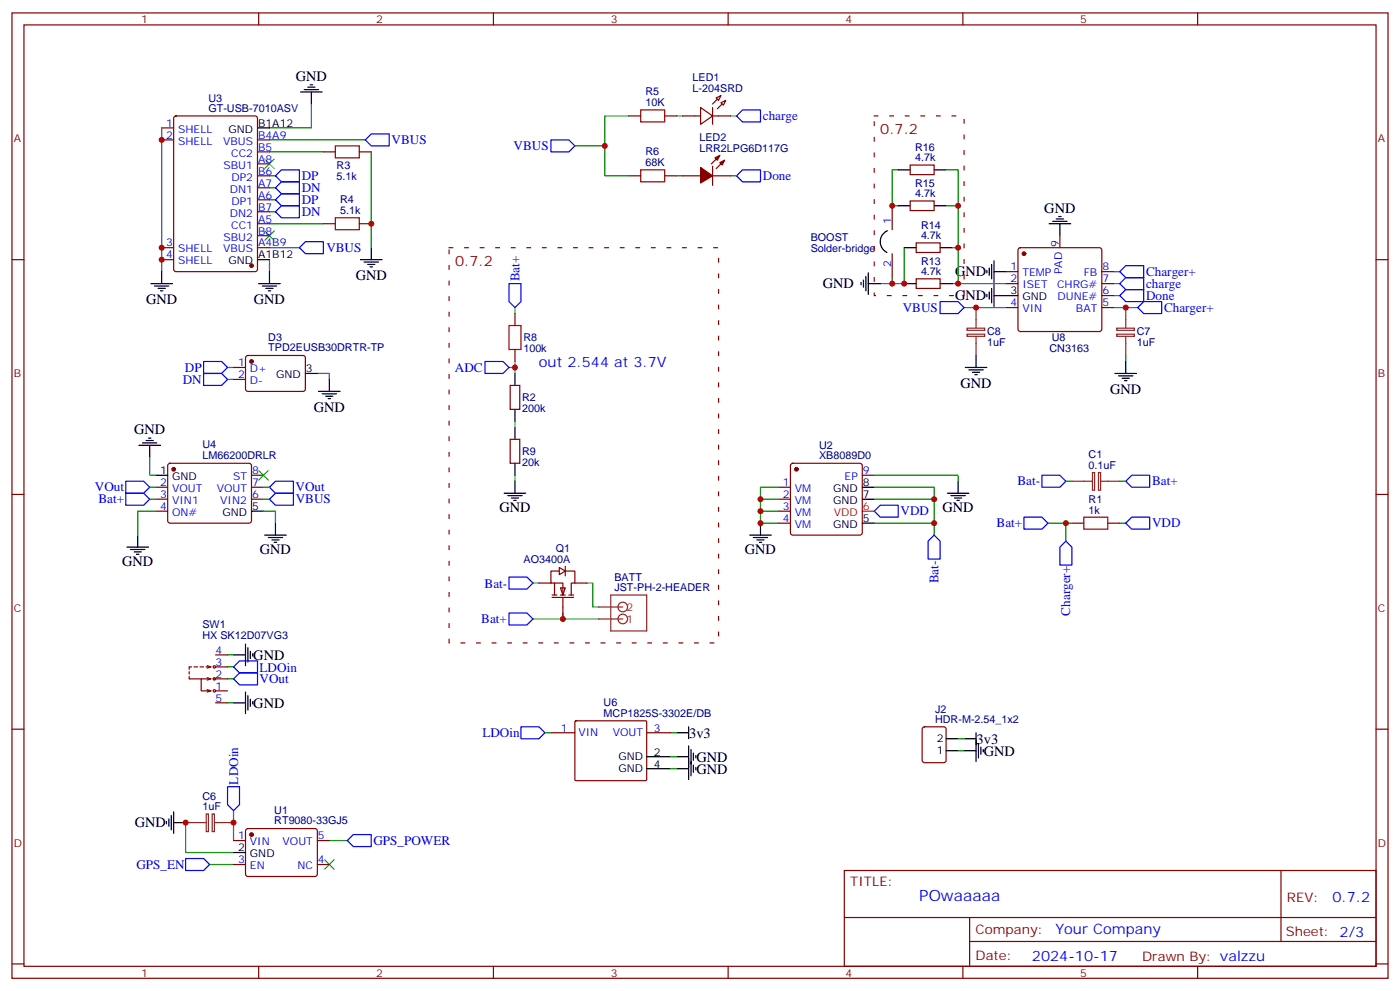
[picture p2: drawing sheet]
<svg xmlns="http://www.w3.org/2000/svg" width="412mm" height="292mm" viewBox="0 0 412 292" stroke-linecap="round" stroke-linejoin="round" font-family="sans-serif">
<g fill="none" stroke="#870000" stroke-width=".35">
<path d="M3.5 3.8h405.4v284.3h-405.4zM7.1 7.3h398.2v277.3h-398.2zM76.2 3.8v3.5M145.3 3.8v3.5M214.5 3.8v3.5M283.6 3.8v3.5M352.8 3.8v3.5M47.6 37.7h3.6M51.4 34.4l.5-.3h23.2l.7 .5v44.7l-.4 .7h-23.5l-.7-.5v-44.6zM185.2 34.1h3.5M195.8 34.1h3.5M201.1 34.1h5.3"/>
<path d="M206.4 31.7l3.5 2.4-3.5 2.5zM209.9 34.1h5.3M209.9 31.7v4.9M211 28.9l1.4-.7-.7 1.4zM212.4 30.3l1.4-.7-.7 1.4zM47.6 41.2h3.6M75.8 51.8h3.6M75.8 44.7h3.6M75.8 41.2h3.6M75.8 48.3h3.6M75.8 55.3h3.6M75.8 58.8h3.6"/>
<path d="M95.2 44.7h3.6M105.8 44.7h3.6M185.2 51.8h3.5M195.8 51.8h3.5M201.1 51.8h5.3M209.9 51.8h5.3M209.9 49v5.6M212 45.8l-2.5 2.5M213.4 47.2l-2.4 2.5M268.1 59.2h7.1v2.8h-7.1zM268.1 48.6h7.1v2.8h-7.1zM3.5 76.5h3.6"/>
<path d="M47.6 76.5h3.6M47.6 73h3.6M75.8 65.9h3.6M75.8 73h3.6M75.8 62.4h3.6M75.8 69.4h3.6M95.2 65.9h3.6M105.8 65.9h3.6M262.8 60.6v7.1M262.8 74.7v7.1M269.9 71.5h7v2.9h-7zM300.1 73.2l.5-.2h23.2l.5 .2 .3 .5v23.2l-.3 .5-.5 .2h-23.2l-.5-.2-.2-.5v-23.2z"/>
<path d="M312.2 69.4v3.6M405.3 76.5h3.6M151.7 92.4v3.5M269.9 82.1h7v2.8h-7zM296.3 80h3.6M296.3 83.5h3.6M296.3 90.6h3.6M324.6 80h3.5M324.6 83.5h3.5M324.6 90.6h3.5M324.6 87.1h3.5M68.8 108.2h3.5"/>
<path d="M68.8 111.8h3.5M72.6 104.9l.4-.2 16.5 .1 .5 .6-.1 9.5-.6 .4-16.5-.1-.5-.6v-9.2zM150.3 113.5h2.8v7.1h-2.8zM151.7 102.9v3.6M49.6 136.7l.5-.2h23.3l.5 .2 .2 .5-.1 16.5-.6 .4-23.6-.1-.4-.6v-16.2zM74.1 140h3.5M150.3 129.4h2.8v7.1h-2.8zM233.1 136.7l.4-.2h19.8l.5 .2 .2 .5v19.7l-.2 .5-.5 .2h-19.8l-.5-.2-.2-.5v-19.7zM254 140h3.5M3.5 145.6h3.6M45.9 143.5h3.5M45.9 147h3.5"/>
<path d="M45.9 150.6h3.5M74.1 143.5h3.5M74.1 147h3.5M229.3 143.5h3.5M229.3 147h3.5M229.3 150.6h3.5M229.3 154.1h3.5M315.7 154.1h3.6M326.3 154.1h3.5M405.3 145.6h3.6M55.7 197.8v.7M55.7 199.2v.8h3.6"/>
<path d="M56.4 196.4h-.7v.7M57.1 196.4h1.1M58.9 196.4h1.1M60.7 196.4h1.4M61 196.1l1.1 .3M61 199.6l1.1 .4M62.1 200h-2.8v3.5h2.8M62.1 196.4l-1.1 .4M62.1 200l-1.1 .3M62.8 200h4.2M63.5 196.4h3.5M63.5 192.9h3.5"/>
<path d="M3.5 214.8h3.6M61 203.1l1.1 .4M62.1 203.5l-1.1 .3M63.5 207h3.5M63.5 203.5h3.5M162.3 215.8h7M169.4 212.5l.3-.2h20.6l.2 .4-.1 17.1-.3 .1h-20.6l-.2-.3zM190.5 215.8h7.1M271.9 214.3l.4-.2h5.7l.6 .4 .1 9.4-.5 .7h-5.9l-.6-.4-.1-9.4zM405.3 214.8h3.6M68.8 247.6h3.5M68.8 254.6h3.5"/>
<path d="M72.6 244.3l.4-.2h20.1l.4 .7-.1 12.9-.6 .5-20-.1-.5-.6v-12.7zM93.5 247.6h3.5M93.5 254.6h3.5M248.7 256.4h156.6v28.2h-156.6zM377.3 256.4v20.9M248.7 270.2h156.5M285.6 277.3h119.6M285.6 270.2v14.2M3.5 283.9h3.6M76.2 284.6v3.5M145.3 284.6v3.5M214.5 284.6v3.5"/>
<path d="M283.6 284.6v3.5M352.8 284.6v3.5M405.3 283.9h3.6"/>
<circle cx="63.1" cy="196.4" r=".35"/>
<circle cx="63.1" cy="200" r=".35"/>
<circle cx="63.1" cy="203.5" r=".35"/>
</g>
<path d="M188.7 32.4h7.1v3.5h-7.1zM98.8 43h7v3.5h-7zM188.7 50h7.1v3.6h-7.1zM98.8 64.1h7v3.6h-7zM149.9 95.9h3.6v7h-3.6zM319.3 152.3h7v3.6h-7z" fill="none" stroke="#a10000" stroke-width=".35"/>
<g fill="none" stroke="#008700" stroke-width=".35">
<path d="M47.6 37.7v42.3M91.7 30.6v7.1h-12.3M185.2 34.1h-7v8.9h-8.9M199.3 34.1h1.8M215.2 34.1h1.8M79.4 44.7h15.8M79.4 58.8h1.7M79.4 55.3h1.7M79.4 51.8h1.7M79.4 41.2h28.2M109.4 44.7v28.3M178.2 43v8.8h7"/>
<path d="M199.3 51.8h1.8M215.2 51.8h1.8M264.6 50h-1.8v10.6h1.8M278.7 50h3.5v10.6M79.4 65.9h15.8M79.4 62.4h1.7M79.4 76.5v3.5M79.4 73h8.8M266.3 73v10.5h-7M278.7 60.6h3.5v22.9M280.5 73h1.7M151.7 90.6v1.8"/>
<path d="M262.8 81.8v1.7M280.5 83.5h15.8M284 90.6h12.3M328.1 80h1.7M328.1 83.5h1.7M328.1 87.1h1.7M328.1 90.6h7M67 108.2h1.8M67 111.8h1.8M93.5 110h3.5v1.8M149.9 108.2h1.8M151.7 106.5v3.5"/>
<path d="M331.6 104.7v1.8M44.1 134.7v5.3h1.8M151.7 124.1v1.8M151.7 140v1.7M257.5 140h24.7v1.7M44.1 147h1.8M44.1 143.5h1.8M45.9 150.6h-5.3v7M77.6 150.6h3.5v3.5M77.6 147h1.8M77.6 143.5h1.8M229.3 150.6h-5.3v3.5h5.3"/>
<path d="M229.3 147h-5.3v3.6M229.3 143.5h-5.3v3.5M257.5 143.5h17.7v3.5M257.5 147h17.7v7.1h-17.7M275.2 154.1v3.5M308.7 154.1h7M314 141.7h1.7M314 154.1v5.3M329.8 154.1h1.8M329.8 141.7h1.8M157 171.7h1.7M172.9 171.7h1.7v7.1h1.8"/>
<path d="M67 200h1.8M67 196.4h1.8M67 192.9h1.8M157 182.3h19.4M165.8 180.6v1.7M67 207h1.8M160.5 215.8h1.8M197.6 215.8h1.7M282.2 217.6h1.8M68.8 238.8v8.8M197.6 222.9h1.7M197.6 226.4h1.7"/>
<path d="M282.2 221.1h1.8M54.7 242.3v8.8h14.1M61.7 254.6h7.1M97 247.6h5.3"/>
</g>
<g fill="none" stroke="#00f" stroke-width=".35">
<path d="M218.7 32.4h5.3v3.5h-5.3l-1.7-1.8zM81.1 55.3l1.8-1.7h5.3v3.5h-5.3zM81.1 58.8l1.8-1.7h5.3v3.5h-5.3zM82.9 50h5.3v3.6h-5.3l-1.8-1.8zM107.6 41.2l1.8-1.8h5.3v3.6h-5.3zM162.3 41.2h5.3l1.7 1.8-1.7 1.7h-5.3zM217 51.8l1.7-1.8h5.3v3.6h-5.3zM81.1 62.4l1.8-1.8h5.3v3.5h-5.3zM88.2 73l1.8-1.8h5.2v3.5h-5.2zM149.9 83.5h3.6v5.3l-1.8 1.8-1.8-1.8zM276.9 88.8h5.3l1.8 1.8-1.8 1.8h-5.3zM329.8 87.1l1.8-1.8h5.3v3.5h-5.3z"/>
<path d="M329.8 83.5l1.8-1.7h5.3v3.5h-5.3zM329.8 80l1.8-1.8h5.3v3.6h-5.3zM335.1 90.6l1.8-1.8h5.3v3.6h-5.3zM60 106.5h5.3l1.7 1.7-1.7 1.8h-5.3zM60 110h5.3l1.7 1.8-1.7 1.7h-5.3zM142.9 106.5h5.3l1.7 1.7-1.7 1.8h-5.3zM306.9 140h5.3l1.8 1.7-1.8 1.8h-5.3zM333.4 140h5.3v3.5h-5.3l-1.8-1.8zM37 145.3h5.3l1.8 1.7-1.8 1.8h-5.3zM37 141.7h5.3l1.8 1.8-1.8 1.8h-5.3zM79.4 143.5l1.7-1.8h5.3v3.6h-5.3zM79.4 147l1.7-1.7h5.3v3.5h-5.3z"/>
<path d="M257.5 150.6l1.8-1.8h5.3v3.5h-5.3zM275.2 157.6l1.7 1.8v5.3h-3.5v-5.3zM301.6 152.3h5.3l1.8 1.8-1.8 1.8h-5.3zM314 159.4l1.7 1.7v5.3h-3.5v-5.3zM331.6 154.1l1.8-1.8h5.3v3.6h-5.3zM149.9 170h5.3l1.8 1.7-1.8 1.8h-5.3zM68.8 200l1.8-1.8h5.2v3.5h-5.2zM68.8 196.4l1.8-1.7h5.2v3.5h-5.2zM149.9 180.6h5.3l1.8 1.7-1.8 1.8h-5.3zM153.5 214.1h5.2l1.8 1.7-1.8 1.8h-5.2zM67 231.7h3.6v5.3l-1.8 1.8-1.8-1.8zM54.7 252.9h5.3l1.7 1.7-1.7 1.8h-5.3z"/>
<path d="M104.1 245.8h5.3v3.5h-5.3l-1.8-1.7z"/>
</g>
<g fill="#870000" stroke="#870000" stroke-width=".35">
<path d="M206.4 49.3l3.5 2.5-3.5 2.1z"/>
<path d="M210.6 46.5l1.4-.7-.7 1.4z"/>
<path d="M212 47.9l1.4-.7-.7 1.4z"/>
<path d="M211.3 32l1.4-1.4z"/>
<path d="M211.3 29.2l-1.4 1.4z"/>
<circle cx="234.6" cy="138.2" r=".53"/>
<circle cx="74.1" cy="106.5" r=".53"/>
<circle cx="74.1" cy="78.2" r=".53"/>
<circle cx="74.1" cy="245.8" r=".53"/>
<circle cx="301.6" cy="74.7" r=".53"/>
<circle cx="51.2" cy="138.2" r=".53"/>
</g>
<g fill="none" stroke="#000" stroke-width=".35">
<path d="M75.8 37.7h3.6M88.5 27.1h6.4M89.6 26.4h4.2M90.7 25.7h2.1M91.4 25h.7M91.7 27.1v3.5M264.6 50h3.5M275.2 50h3.5M75.8 76.5h3.6M106.2 76.5h6.3M107.2 77.2h4.3M108.3 77.9h2.1"/>
<path d="M109 78.6h.7M109.4 73v3.5M261.4 68a3.5 3.5 0 0 0-2.1 3.1 3.5 3.5 0 0 0 1.9 3.2M264.6 60.6h3.5M266.3 73h3.6M275.2 60.6h3.5M276.9 73h3.6M290.7 79.7v.7M291.4 79v2.1M292.1 77.9v4.2M292.8 76.8v6.4M309 65.9h6.4"/>
<path d="M310.1 65.2h4.2M311.1 64.5h2.2M311.9 63.8h.7M312.2 65.9v3.5M44.4 83.5h6.4M45.5 84.2h4.2M46.6 84.9h2.1M47.3 85.7h.7M47.6 80v3.5M76.2 83.5h6.3M77.3 84.2h4.2M78.3 84.9h2.1"/>
<path d="M79 85.7h.7M79.4 80v3.5M253.6 83.2v.7M254.4 82.5v2.1M255.1 81.4v4.3M255.8 83.5h3.5M255.8 80.4v6.3M266.3 83.5h3.6M276.9 83.5h3.6M290.7 86.7v.7M291.4 86v2.1M292.1 84.9v4.3"/>
<path d="M292.8 80h3.5M292.8 83.9v6.3M292.8 87.1h7.1M90 110h3.5M93.8 115.3h6.4M94.9 116h4.2M96 116.7h2.1M96.7 117.4h.7M97 111.8v3.5M151.7 110v3.5M284.3 108.2h6.4M285.4 108.9h4.2"/>
<path d="M286.5 109.6h2.1M287.2 110.3h.7M287.5 104.7v3.5M328.4 110h6.4M329.5 110.7h4.2M330.6 111.4h2.1M331.3 112.1h.7M331.6 106.5v3.5M40.9 131.2h6.4M42 130.5h4.2M43 129.8h2.2M43.7 129h.7"/>
<path d="M44.1 131.2v3.5M45.9 140h3.5M151.7 120.6v3.5M151.7 125.9v3.5M151.7 136.5v3.5M40.6 157.6v3.5M74.1 150.6h3.5M78 157.6h6.3M79 158.3h4.3M80.1 159h2.1M80.8 159.7h.7M81.1 154.1v3.5"/>
<path d="M148.5 145.3h6.4M149.6 146h4.2M150.6 146.7h2.2M151.3 147.4h.7M151.7 141.7v3.6M220.8 157.6h6.4M221.9 158.3h4.2M223 159h2.1M223.7 159.7h.7M224 154.1v3.5M254 154.1h3.5M254 147h3.5"/>
<path d="M254 143.5h3.5M279 145.3h6.4M280.1 146h4.2M281.2 146.7h2.1M281.9 147.4h.7M282.2 141.7v3.6M37.4 161.1h6.3M38.5 161.9h4.2M39.5 162.6h2.1M40.2 163.3h.7M68.8 192.9h3.5M72.3 189.7v6.4"/>
<path d="M73 190.8v4.2M73.7 191.8v2.2M74.4 192.5v.8M68.8 207h3.5M72.3 203.8v6.4M73 204.9v4.2M73.7 206v2.1M74.4 206.7v.7M199.3 215.8h3.5M202.8 214.1v3.5M202.8 219.7v9.9M278.7 217.6h3.5"/>
<path d="M284 217.6h3.5M287.5 215.8v8.5M288.2 219v4.2M51.2 239.1v6.4M190.5 222.9h7.1M190.5 226.4h7.1M199.3 222.9h3.5M199.3 226.4h3.5M203.6 220.8v7.7M204.3 221.8v2.1M204.3 225.4v2.1M205 222.5v.7"/>
<path d="M205 226.1v.7M278.7 221.1h3.5M284 221.1h3.5M288.9 220.1v2.1M289.6 220.8v.7M49 241.9v.7M49.7 241.2v2.1M50.4 240.2v4.2M51.2 242.3h3.5M68.8 251.1h3.5"/>
</g>
<path d="M254 150.6h3.5" fill="none" stroke="#f00" stroke-width=".35"/>
<path d="M78 46.8l2.8 2.9M80.8 46.8l-2.8 2.9M78 68l2.8 2.8M80.8 68l-2.8 2.8M76.2 138.6l2.8 2.8M79 138.6l-2.8 2.8M95.6 253.2l2.8 2.8M98.4 253.2l-2.8 2.8" fill="none" stroke="#3c3" stroke-width=".35"/>
<g fill="none" stroke="#8c2424" stroke-width=".35">
<path d="M284.9 96.7h5.2v.6h-5.2zM284.9 98.4h5.2v.7h-5.2zM287.5 90.6v6M287.5 99.1v5.6M329 96.7h5.2v.6h-5.2zM329 98.4h5.2v.7h-5.2zM331.6 90.6v6M331.6 99.1v5.6M321.8 139.2h.6v5.2h-.6zM323.6 139.2h.6v5.2h-.6zM315.7 141.7h6M324.2 141.7h5.6"/>
<path d="M176.4 178.8h7M179.9 175.3h10.6v10.5h-10.6zM176.4 182.3h7M60.7 239.7h.7v5.2h-.7zM62.5 239.7h.6v5.2h-.6zM54.7 242.3h6M63.1 242.3h5.7"/>
<circle cx="183.4" cy="178.8" r="1.41"/>
<circle cx="183.4" cy="182.3" r="1.41"/>
</g>
<path d="M257.5 34.1h26.5v53h-26.5zM132.3 73h79.4v116.4h-79.4z" fill="none" stroke="#900" stroke-width=".35" stroke-dasharray="1.1 3.5"/>
<g fill="#fff" stroke="#870000" stroke-width=".35">
<path d="M165.1 173.1h1.4l-.7 2.2z"/>
<path d="M164.7 167.1l1.8 1.1-1.8 1.1z"/>
</g>
<path d="M158.7 171.7h3.6M162.6 176h6.4M162.6 175.3h1.4M163.3 171.7v3.6M164.7 168.2h-2.4v3.5h3.5v3.6M165.1 175.3h1.4M165.8 176v6.3M166.5 168.2h2.8v3.5h-1v3.6M166.5 166.8v2.8M167.6 175.3h1.4M169.3 171.7h3.6" fill="none" stroke="#870000" stroke-width=".35"/>
<g fill="#c00">
<circle cx="275.2" cy="154.1" r=".88"/>
<circle cx="224" cy="154.1" r=".88"/>
<circle cx="109.4" cy="65.9" r=".88"/>
<circle cx="47.6" cy="41.2" r=".88"/>
<circle cx="47.6" cy="73" r=".88"/>
<circle cx="47.6" cy="76.5" r=".88"/>
<circle cx="314" cy="154.1" r=".88"/>
<circle cx="331.6" cy="90.6" r=".88"/>
<circle cx="287.5" cy="90.6" r=".88"/>
<circle cx="282.2" cy="83.5" r=".88"/>
<circle cx="262.8" cy="83.5" r=".88"/>
<circle cx="178.2" cy="43" r=".88"/>
<circle cx="68.8" cy="242.3" r=".88"/>
<circle cx="54.7" cy="242.3" r=".88"/>
<circle cx="165.8" cy="182.3" r=".88"/>
<circle cx="275.2" cy="147" r=".88"/>
<circle cx="224" cy="150.6" r=".88"/>
<circle cx="224" cy="147" r=".88"/>
<circle cx="282.2" cy="60.6" r=".88"/>
<circle cx="262.8" cy="60.6" r=".88"/>
<circle cx="266.3" cy="83.5" r=".88"/>
<circle cx="282.2" cy="73" r=".88"/>
<circle cx="151.7" cy="108.2" r=".88"/>
</g>
<text font-size="4.6" fill="#00f" x="270.8" y="265.4">POwaaaaa</text>
<g font-size="4.2">
<text x="87.1" y="23.9">GND</text>
<text x="307.6" y="62.7">GND</text>
<text x="104.8" y="82.5">GND</text>
<text x="281.3" y="81.4">GND</text>
<text x="43" y="89.6">GND</text>
<text x="74.8" y="89.5">GND</text>
<text x="242.4" y="84.9">GND</text>
<text x="281.3" y="88.5">GND</text>
<text x="282.9" y="114.2">GND</text>
<text x="327" y="116">GND</text>
<text x="92.4" y="121.3">GND</text>
<text x="39.5" y="127.9">GND</text>
<text x="147.1" y="150.9">GND</text>
<text x="277.6" y="150.9">GND</text>
<text x="36" y="166.8">GND</text>
<text x="76.6" y="163.3">GND</text>
<text x="219.4" y="163.3">GND</text>
<text x="74.6" y="194.3">GND</text>
<text x="74.6" y="208.4">GND</text>
<text x="203" y="217.3">3v3</text>
<text x="287.7" y="219">3v3</text>
<text x="205.1" y="224.3">GND</text>
<text x="205.1" y="227.8">GND</text>
<text x="289.8" y="222.6">GND</text>
<text x="39.7" y="243.7">GND</text>
</g>
<g font-size="4.2" fill="#900">
<text x="259.3" y="39.4">0.7.2</text>
<text x="134.1" y="78.2">0.7.2</text>
</g>
<g font-size="4.2" fill="#00f">
<text x="158.7" y="108.2">out 2.544 at 3.7V</text>
<text x="392.5" y="265.7">0.7.2</text>
<text x="310.9" y="275.2">Your Company</text>
<text x="304" y="283">2024-10-17</text>
</g>
<g font-size="3.9" fill="#00f">
<text x="224.7" y="35.3">charge</text>
<text x="115.4" y="42.5">VBUS</text>
<text x="151.3" y="44.2">VBUS</text>
<text x="88.9" y="53.1">DP</text>
<text x="224.7" y="53">Done</text>
<text x="88.9" y="56.6">DN</text>
<text x="88.9" y="63.7">DN</text>
<text x="88.9" y="60.1">DP</text>
<text x="96.1" y="74.2">VBUS</text>
<text x="153" y="82.9" transform="rotate(-90 153 82.9)">Bat+</text>
<text x="337.6" y="81.3">Charger+</text>
<text x="337.6" y="88.3">Done</text>
<text x="337.6" y="84.7">charge</text>
<text x="265.9" y="91.8">VBUS</text>
<text x="342.9" y="91.8">Charger+</text>
<text x="53.8" y="113.1">DN</text>
<text x="54.5" y="109.5">DP</text>
<text x="134" y="109.5">ADC</text>
<text x="299.7" y="143">Bat-</text>
<text x="339.4" y="143">Bat+</text>
<text x="28" y="144.8">VOut</text>
<text x="29" y="148.3">Bat+</text>
<text x="87.1" y="144.8">VOut</text>
<text x="87.1" y="148.3">VBUS</text>
<text x="265.3" y="151.8">VDD</text>
<text x="293.6" y="155.3">Bat+</text>
<text x="339.4" y="155.3">VDD</text>
<text x="142.7" y="173.1">Bat-</text>
<text x="276.4" y="171.9" transform="rotate(-90 276.4 171.9)">Bat-</text>
<text x="141.8" y="183.6">Bat+</text>
<text x="315.2" y="181.3" transform="rotate(-90 315.2 181.3)">Charger+</text>
<text x="76.5" y="197.8">LDOin</text>
<text x="76.5" y="201.2">VOut</text>
<text x="142.1" y="217.1">LDOin</text>
<text x="70.1" y="231.1" transform="rotate(-90 70.1 231.1)">LDOin</text>
<text x="110" y="248.8">GPS_POWER</text>
<text x="40.2" y="255.9">GPS_EN</text>
</g>
<g font-size="3.9" fill="#800">
<text x="250.5" y="261">TITLE:</text>
<text x="379.1" y="265.7">REV:</text>
<text x="287.4" y="275.2">Company:</text>
<text x="378.7" y="275.8">Sheet: 2/3</text>
<text x="287.4" y="282.9">Date:</text>
<text x="336.4" y="282.9">Drawn By: valzzu</text>
</g>
<g font-size="3.2" fill="#800">
<text x="41.6" y="6.8">1</text>
<text x="110.8" y="6.8">2</text>
<text x="179.9" y="6.8">3</text>
<text x="249.1" y="6.8">4</text>
<text x="318.2" y="6.8">5</text>
<text x="4.1" y="41.9">A</text>
<text x="405.9" y="41.9">A</text>
<text x="4.1" y="111.1">B</text>
<text x="405.9" y="111.1">B</text>
<text x="4.1" y="180.2">C</text>
<text x="405.9" y="180.2">C</text>
<text x="4.1" y="249.3">D</text>
<text x="405.9" y="249.3">D</text>
<text x="41.6" y="287.6">1</text>
<text x="110.8" y="287.6">2</text>
<text x="179.9" y="287.6">3</text>
<text x="249.1" y="287.6">4</text>
<text x="318.2" y="287.6">5</text>
</g>
<g font-size="3.2" fill="#000080">
<text x="204" y="23.9">LED1</text>
<text x="61.4" y="29.9">U3</text>
<text x="190.2" y="28.1">R5</text>
<text x="204" y="27.1">L-204SRD</text>
<text x="61.4" y="33.1">GT-USB-7010ASV</text>
<text x="190.2" y="31.3">10K</text>
<text x="206" y="41.6">LED2</text>
<text x="190.2" y="45.8">R6</text>
<text x="206" y="44.7">LRR2LPG6D117G</text>
<text x="269.5" y="47.6">4.7k</text>
<text x="269.5" y="44.4">R16</text>
<text x="99.2" y="52.9">5.1k</text>
<text x="99.2" y="49.7">R3</text>
<text x="190.2" y="49">68K</text>
<text x="100.2" y="59.9">R4</text>
<text x="269.5" y="58.1">4.7k</text>
<text x="269.5" y="55">R15</text>
<text x="100.2" y="63.1">5.1k</text>
<text x="238.8" y="71">BOOST</text>
<text x="271.3" y="70.5">4.7k</text>
<text x="271.3" y="67.4">R14</text>
<text x="238.8" y="74.1">Solder-bridge</text>
<text x="271.3" y="77.9">R13</text>
<text x="271.3" y="81.1">4.7k</text>
<text x="79" y="100.4">D3</text>
<text x="154.2" y="100.6">R8</text>
<text x="290.8" y="102">1uF</text>
<text x="290.8" y="98.8">C8</text>
<text x="309.8" y="100.5">U8</text>
<text x="334.9" y="102">1uF</text>
<text x="334.9" y="98.8">C7</text>
<text x="79" y="103.5">TPD2EUSB30DRTR-TP</text>
<text x="154.2" y="103.7">100k</text>
<text x="309.2" y="103.6">CN3163</text>
<text x="153.8" y="118.2">R2</text>
<text x="153.8" y="121.4">200k</text>
<text x="59.6" y="135.2">LM66200DRLR</text>
<text x="59.6" y="132">U4</text>
<text x="153.8" y="137.2">20k</text>
<text x="153.8" y="134.1">R9</text>
<text x="241.3" y="135.3">XB8089D0</text>
<text x="241.3" y="132.1">U2</text>
<text x="320.7" y="135">C1</text>
<text x="320.7" y="138.1">0.1uF</text>
<text x="320.7" y="148.1">R1</text>
<text x="320.7" y="151.3">1k</text>
<text x="154.2" y="165.7">AO3400A</text>
<text x="163.8" y="162.6">Q1</text>
<text x="181" y="171">BATT</text>
<text x="181" y="174.2">JST-PH-2-HEADER</text>
<text x="59.6" y="185">SW1</text>
<text x="59.6" y="188.1">HX SK12D07VG3</text>
<text x="177.8" y="207.9">U6</text>
<text x="275.5" y="209.9">J2</text>
<text x="177.8" y="211.1">MCP1825S-3302E/DB</text>
<text x="275.5" y="213">HDR-M-2.54_1x2</text>
<text x="59.6" y="238.7">1uF</text>
<text x="59.6" y="235.5">C6</text>
<text x="80.8" y="239.6">U1</text>
<text x="80.8" y="242.8">RT9080-33GJ5</text>
</g>
<g font-size="3.2" fill="#00f">
<text x="49" y="40.9">2</text>
<text x="49" y="37.3">1</text>
<text x="52.5" y="39.1">SHELL</text>
<text x="76" y="40.9">B4A9</text>
<text x="52.5" y="42.6">SHELL</text>
<text x="65.7" y="42.6">VBUS</text>
<text x="68.1" y="46.1">CC2</text>
<text x="76" y="44.4">B5</text>
<text x="76" y="47.9">A8</text>
<text x="65.9" y="49.7">SBU1</text>
<text x="68.2" y="53.2">DP2</text>
<text x="76" y="51.4">B6</text>
<text x="67.7" y="56.7">DN1</text>
<text x="76" y="55">A7</text>
<text x="76" y="58.5">A6</text>
<text x="67.7" y="63.8">DN2</text>
<text x="68.2" y="60.3">DP1</text>
<text x="76" y="62">B7</text>
<text x="76" y="65.5">A5</text>
<text x="262.5" y="65.9" transform="rotate(-90 262.5 65.9)">1</text>
<text x="65.9" y="70.8">SBU2</text>
<text x="68.1" y="67.3">CC1</text>
<text x="76" y="69.1">B8</text>
<text x="49" y="76.1">4</text>
<text x="49" y="72.6">3</text>
<text x="52.5" y="77.9">SHELL</text>
<text x="52.5" y="74.4">SHELL</text>
<text x="65.7" y="74.4">VBUS</text>
<text x="76" y="72.6">A4B9</text>
<text x="311.9" y="72.8" transform="rotate(-90 311.9 72.8)">9</text>
<text x="262.5" y="78.5" transform="rotate(-90 262.5 78.5)">2</text>
<text x="297.7" y="79.7">1</text>
<text x="297.7" y="83.2">2</text>
<text x="301.2" y="81.4">TEMP</text>
<text x="312.9" y="80.8" transform="rotate(-90 312.9 80.8)">PAD</text>
<text x="319.3" y="81.4">FB</text>
<text x="324.7" y="83.2">7</text>
<text x="324.7" y="79.7">8</text>
<text x="301.2" y="84.9">ISET</text>
<text x="311.4" y="84.9">CHRG#</text>
<text x="311.5" y="88.5">DUNE#</text>
<text x="324.7" y="86.7">6</text>
<text x="297.7" y="90.2">4</text>
<text x="301.2" y="92">VIN</text>
<text x="316.9" y="92">BAT</text>
<text x="324.7" y="90.2">5</text>
<text x="70.1" y="107.9">1</text>
<text x="70.1" y="111.4">2</text>
<text x="73.6" y="109.6">D+</text>
<text x="73.6" y="113.2">D-</text>
<text x="47.2" y="143.2">2</text>
<text x="68.7" y="141.4">ST</text>
<text x="74.3" y="143.2">7</text>
<text x="74.3" y="139.6">8</text>
<text x="230.6" y="143.2">1</text>
<text x="248.8" y="141.4">EP</text>
<text x="254.2" y="139.6">9</text>
<text x="47.2" y="146.7">3</text>
<text x="50.7" y="144.9">VOUT</text>
<text x="50.7" y="148.4">VIN1</text>
<text x="63.8" y="144.9">VOUT</text>
<text x="64.9" y="148.4">VIN2</text>
<text x="74.3" y="146.7">6</text>
<text x="230.6" y="146.7">2</text>
<text x="234.1" y="144.9">VM</text>
<text x="234.1" y="148.4">VM</text>
<text x="47.2" y="150.2">4</text>
<text x="50.7" y="152">ON#</text>
<text x="230.6" y="150.2">3</text>
<text x="230.6" y="153.7">4</text>
<text x="234.1" y="152">VM</text>
<text x="234.1" y="155.5">VM</text>
<text x="63.5" y="196.1">3</text>
<text x="63.5" y="192.5">4</text>
<text x="63.5" y="199.6">2</text>
<text x="63.5" y="203.1">1</text>
<text x="63.5" y="206.7">5</text>
<text x="165.2" y="215.5">1</text>
<text x="192.6" y="215.5">3</text>
<text x="170.4" y="216.9">VIN</text>
<text x="180.5" y="216.9">VOUT</text>
<text x="70.1" y="247.2">1</text>
<text x="73.6" y="249">VIN</text>
<text x="83.2" y="249">VOUT</text>
<text x="93.7" y="247.2">5</text>
<text x="70.1" y="254.3">3</text>
<text x="73.6" y="256">EN</text>
<text x="87.6" y="256">NC</text>
<text x="93.7" y="254.3">4</text>
</g>
<g font-size="3.2">
<text x="67.3" y="39.1">GND</text>
<text x="76" y="37.3">B1A12</text>
<text x="67.3" y="77.9">GND</text>
<text x="76" y="76.1">A1B12</text>
<text x="297.7" y="86.7">3</text>
<text x="301.2" y="88.5">GND</text>
<text x="81.4" y="111.4">GND</text>
<text x="90.1" y="109.6">3</text>
<text x="47.2" y="139.6">1</text>
<text x="50.7" y="141.4">GND</text>
<text x="254.2" y="143.2">8</text>
<text x="245.4" y="148.4">GND</text>
<text x="245.4" y="144.9">GND</text>
<text x="254.2" y="146.7">7</text>
<text x="65.5" y="152">GND</text>
<text x="74.3" y="150.2">5</text>
<text x="245.4" y="155.5">GND</text>
<text x="254.2" y="153.7">5</text>
<text x="276" y="218.7">2</text>
<text x="182.2" y="223.9">GND</text>
<text x="182.2" y="227.5">GND</text>
<text x="192.6" y="222.5">2</text>
<text x="192.6" y="226.1">4</text>
<text x="276" y="222.2">1</text>
<text x="70.1" y="250.8">2</text>
<text x="73.6" y="252.5">GND</text>
</g>
<g font-size="3.2" fill="#f00">
<text x="245.6" y="152">VDD</text>
<text x="254.2" y="150.2">6</text>
</g>
<g font-size="3.2" fill="#8d2323">
<text x="184.5" y="179.8">2</text>
<text x="184.5" y="183.4">1</text>
</g>
</svg>
